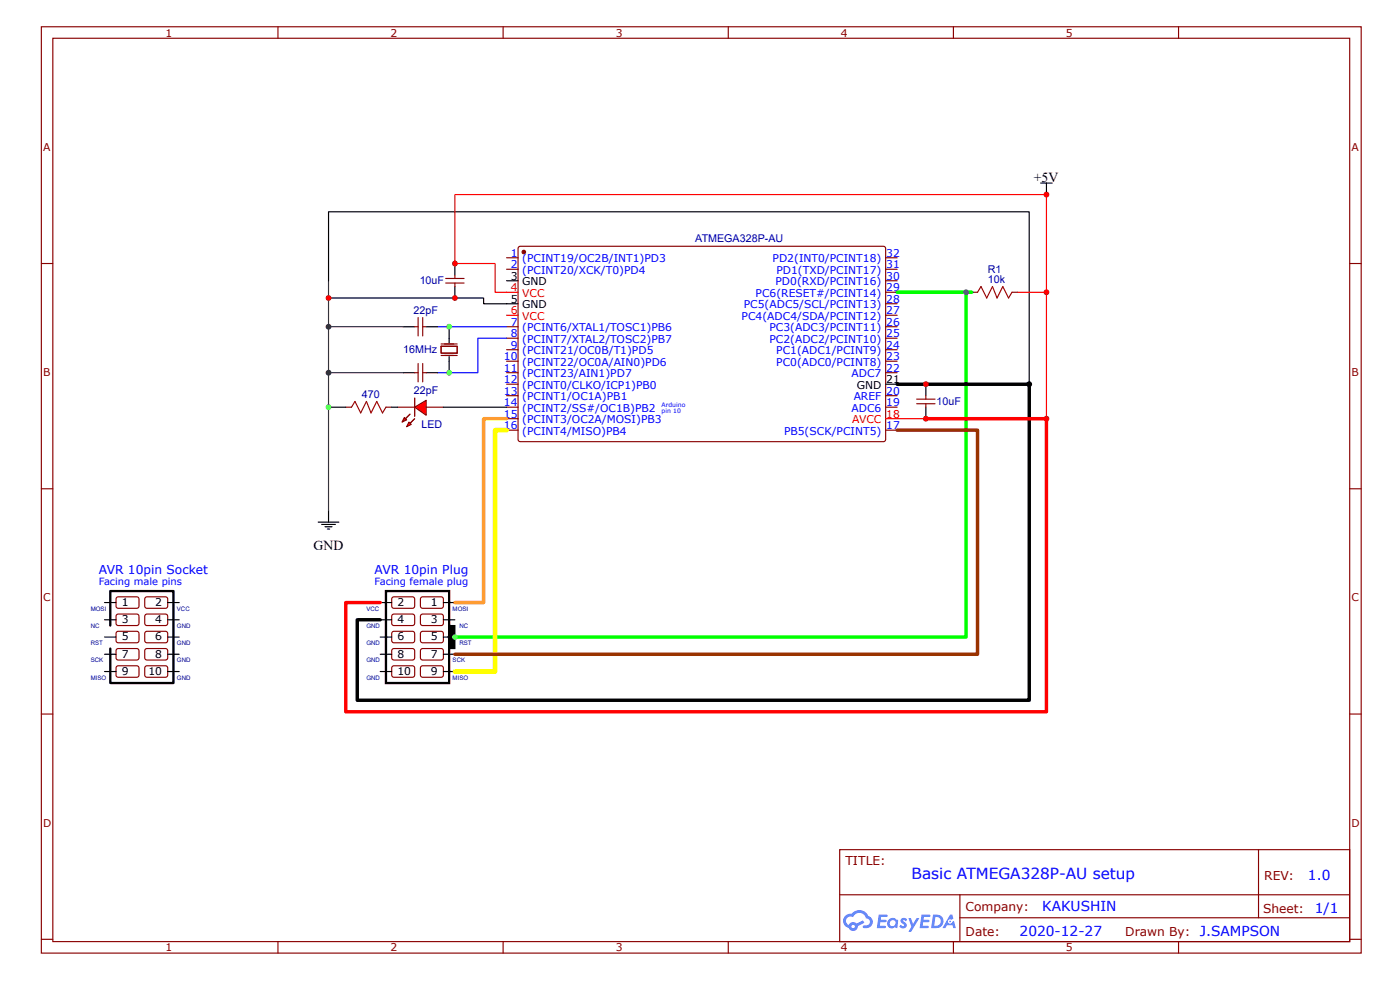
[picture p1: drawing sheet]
<svg xmlns="http://www.w3.org/2000/svg" width="297mm" height="210mm" viewBox="0 0 297 210" stroke-linecap="round" stroke-linejoin="round" font-family="sans-serif">
<g fill="none" stroke="#800" stroke-width=".24">
<path d="M8.8 5.7h279.6v196.2h-279.6zM11.2 8.1h274.8v191.3h-274.8zM58.9 5.7v2.4M106.6 5.7v2.4M154.3 5.7v2.4M202 5.7v2.4M249.7 5.7v2.4M8.8 55.8h2.4M286 55.8h2.4M8.8 103.5h2.4M286 103.5h2.4M8.8 151.2h2.4"/>
<path d="M286 151.2h2.4M177.9 180h108.1v19.4h-108.1zM266.7 180v14.4M8.8 198.9h2.4M58.9 199.4v2.5M106.6 199.4v2.5M154.3 199.4v2.5M178 189.5h107.9M202 199.4v2.5M203.4 194.4h82.5M203.4 189.5v9.7M249.7 199.4v2.5"/>
<path d="M286 198.9h2.4"/>
</g>
<g fill="#58f">
<path d="M191 194.6l.5-.2 .4 .1 .3 .3-.2 .4a.33 .33 0 0 0-.3-.3 .33 .33 0 0 0-.3 .1v.1a.82 .82 0 0 1 .7 .6 .82 .82 0 0 1-.3 .8l-.6 .1-.6-.4 .3-.3 .5 .2 .2-.1v-.1a.84 .84 0 0 1-.6-1.3z"/>
<path d="M192.5 194.5h.5l.5 1.2 .7-1.2h.6l-1.7 2.9h-.6l.6-1.1z"/>
<path d="M186.2 193.7h1.6l.3 .1-.1 .4h-1.3l-.1 .6h1.1l.2 .4-1.3 .1-.2 .8h1.2l.1 .4-1.9 .1z"/>
<path d="M195.3 193.7h1.6l.2 .1-.1 .4h-1.2l-.1 .6h1.1l.2 .3-.3 .2h-1.1l-.1 .8h1.2l.1 .4-1.9 .1z"/>
<path d="M201.3 193.7h.5l.2 .9-.4 .2a.48 .48 0 0 0-.7 .2 .48 .48 0 0 0 .3 .7 .48 .48 0 0 0 .6-.5l.4-.2 .3 1.6h-.5l-.2-.6h-1.1l-.4 .6h-.6z"/>
<path d="M197.7 193.7l-.4 2.9h.9a1.46 1.46 0 0 0 1.7-1.5 1.46 1.46 0 0 0-1.7-1.4zM198.2 194.2a.98 .98 0 0 1 1.2 1.1 .98 .98 0 0 1-1.4 .8z"/>
<path d="M188.3 194.8a1.06 1.06 0 0 0-.1 1.5 1.06 1.06 0 0 0 1.5 .1l.4 .2 .2-1.6-.4-.2a1.03 1.03 0 0 0-1.6 0zM188.5 195.5a.65 .65 0 0 1 1.3 0 .65 .65 0 0 1-1.3 0z"/>
<path d="M179.1 194a1.51 1.51 0 0 0 .8 2.5 .99 .99 0 0 0 1.1 .7 .99 .99 0 0 0 .8-1.1l1.4-.7-.3-.5-1.4 .7-.2-.2a1.01 1.01 0 0 0-1.4 .5 .96 .96 0 0 1-.5-1.3 .96 .96 0 0 1 1.4-.4 1.46 1.46 0 0 1 1.5-.9 1.46 1.46 0 0 1 1.3 1.2 .79 .79 0 0 1 .7 1 .79 .79 0 0 1-1.1 .5 .3 .3 0 0 0-.4 .2 .3 .3 0 0 0 .3 .4 1.37 1.37 0 0 0 1.8-.9 1.37 1.37 0 0 0-.9-1.7 2.16 2.16 0 0 0-3.6-.5l-.8 .1zM180.4 196.2a.4 .4 0 0 1 .8 0 .4 .4 0 0 1-.8 0z"/>
<circle cx="201.3" cy="195.2" r=".18"/>
</g>
<path d="M109.9 52.3l.4-.1h77.1l.3 .4-.1 40.6-.4 .3h-77.1l-.3-.4v-40.5z" fill="none" stroke="#800" stroke-width=".24"/>
<circle cx="111" cy="53.4" r=".37" fill="#800"/>
<g fill="none" stroke="#800" stroke-width=".24">
<path d="M107.3 54.6h2.5M107.3 57h2.5M187.7 54.6h2.4M187.7 57h2.4M187.7 59.5h2.4M87.9 69.2h.7M87.9 78.9h.7M88.6 67.3v3.8M88.6 77v3.9M89.6 69.2h.7M89.6 78.9h.7M89.6 67.3v3.8"/>
<path d="M89.6 77v3.9M93.5 73.3h3.4v1.5h-3.4zM93.5 75.3h3.4M93.5 72.9h3.4M107.3 69.2h2.5M107.3 71.6h2.5M107.3 74.1h2.5M107.3 76.5h2.5M107.3 78.9h2.5M187.7 69.2h2.4M187.7 71.6h2.4M187.7 74.1h2.4"/>
<path d="M187.7 76.5h2.4M187.7 78.9h2.4M187.7 66.8h2.4M187.7 64.3h2.4M187.7 61.9h2.4M205.9 61.9h1.2M214.5 61.9h1.2M73.3 86.2h1.2M81.8 86.2h1.2M107.3 81.4h2.5M107.3 83.8h2.5M107.3 86.2h2.5"/>
<path d="M107.3 88.7h2.5M107.3 91.1h2.5M187.7 83.8h2.4M187.7 86.2h2.4M187.7 91.1h2.4M24.7 137.5l.4-.1h4.1l.2 .3v1.8l-.4 .3h-4.1l-.3-.5v-1.5zM24.7 133.8l.4-.1h4.1l.2 .4v1.7l-.4 .3h-4.1l-.3-.4v-1.5zM24.7 130.2l.4-.1h4.1l.2 .3v1.8l-.4 .3h-4.1l-.3-.5v-1.5zM24.7 126.5l.4-.1h4.1l.2 .4v1.7l-.4 .3h-4.1l-.3-.4v-1.5zM30.8 137.5l.4-.1h4l.3 .3v1.8l-.4 .3h-4.1l-.3-.5v-1.5zM30.8 133.8l.4-.1h4l.3 .4v1.7l-.4 .3h-4.1l-.3-.4v-1.5zM30.8 130.2l.4-.1h4l.3 .3v1.8l-.4 .3h-4.1l-.3-.5v-1.5z"/>
<path d="M30.8 126.5l.4-.1h4l.3 .4v1.7l-.4 .3h-4.1l-.3-.4v-1.5zM83.1 137.5l.4-.1h4.1l.3 .3-.1 1.8-.4 .3h-4.1l-.3-.5v-1.5zM83.1 133.8l.4-.1h4.1l.3 .4-.1 1.7-.4 .3h-4.1l-.3-.4v-1.5zM83.1 130.2l.4-.1h4.1l.3 .3-.1 1.8-.4 .3h-4.1l-.3-.5v-1.5zM83.1 126.5l.4-.1h4.1l.3 .4-.1 1.7-.4 .3h-4.1l-.3-.4v-1.5zM89.2 137.5l.4-.1h4.1l.2 .3v1.8l-.4 .3h-4.1l-.3-.5v-1.5zM89.2 133.8l.4-.1h4.1l.2 .4v1.7l-.4 .3h-4.1l-.3-.4v-1.5zM89.2 130.2l.4-.1h4.1l.2 .3v1.8l-.4 .3h-4.1l-.3-.5v-1.5zM89.2 126.5l.4-.1h4.1l.2 .4v1.7l-.4 .3h-4.1l-.3-.4v-1.5zM24.7 141.2l.4-.2h4.1l.2 .4v1.7l-.4 .3h-4.1l-.3-.4v-1.5zM30.8 141.2l.4-.2h4l.3 .4v1.7l-.4 .3h-4.1l-.3-.4v-1.5zM83.1 141.2l.4-.2h4.1l.3 .4-.1 1.7-.4 .3h-4.1l-.3-.4v-1.5z"/>
<path d="M89.2 141.2l.4-.2h4.1l.2 .4v1.7l-.4 .3h-4.1l-.3-.4v-1.5z"/>
<circle cx="111" cy="53.4" r=".37"/>
</g>
<g fill="none" stroke="#000" stroke-width=".24">
<path d="M220.5 38.8h2.5M221.8 38.8v2.4M107.3 59.5h2.5M85.4 69.2h2.5M85.4 78.9h2.5M90.3 69.2h2.4M90.3 78.9h2.4M95.2 69.2v3.4M95.2 75.5v3.4M107.3 64.3h2.5M187.7 81.4h2.4M67.4 110.6h4.4"/>
<path d="M68.2 111.1h2.9M68.9 111.6h1.4M69.4 112h.5M69.6 108.1v2.5M22.2 138.6h2.4M22.2 134.9h2.4M22.2 131.3h2.4M22.2 127.6h2.4M35.5 138.6h2.5M35.5 134.9h2.5M35.5 131.3h2.5M35.5 127.6h2.5"/>
<path d="M80.6 138.6h2.4M80.6 134.9h2.4M80.6 131.3h2.4M80.6 127.6h2.4M94 138.6h2.4M94 134.9h2.4M94 131.3h2.4M94 127.6h2.4M95.2 132.5h1.2v4.9h-1.2zM22.2 142.2h2.4M35.5 142.2h2.5M80.6 142.2h2.4"/>
<path d="M94 142.2h2.4"/>
</g>
<path d="M107.3 61.9h2.5M107.3 66.8h2.5M187.7 88.7h2.4" fill="none" stroke="#f00" stroke-width=".24"/>
<path d="M92.7 69.2h14.6M107.3 71.6h-6v7.3h-8.6" fill="none" stroke="#00f" stroke-width=".24"/>
<path d="M69.6 59.5v48.6M69.6 69.2h15.8M69.6 78.9h15.8" fill="none" stroke="#333" stroke-width=".24"/>
<path d="M207.1 61.9l.8-1.2 1.2 2.4 1.2-2.4 1 2.4 1.2-2.4 1.2 2.4 .8-1.2M74.5 86.2l.7-1.2 1.2 2.5 1.2-2.5 1 2.5 1.2-2.5 1.3 2.5 .7-1.3" fill="none" stroke="#a00000" stroke-width=".24"/>
<path d="M190.1 61.9h14.6v73h-109.5M204.7 61.9h1.2" fill="none" stroke="#0f0" stroke-width=".73"/>
<path d="M23.4 132.5v-7.3h13.4v19.5h-13.4v-7.3M81.8 125.2h13.4v19.5h-13.4z" fill="none" stroke="#000" stroke-width=".49"/>
<path d="M95.2 132.5h1.2v4.9h-1.2z" fill="#000"/>
<path d="M107.3 91.1h-2.4v51.1h-8.5" fill="none" stroke="#ff0" stroke-width=".97"/>
<path d="M107.3 88.7h-4.8v38.9h-6.1" fill="none" stroke="#f90" stroke-width=".73"/>
<path d="M190.1 91.1h17v47.5h-110.7" fill="none" stroke="#930" stroke-width=".73"/>
<path d="M87.9 86.2l2.4-1.4v3.1z" fill="#f00"/>
<path d="M87.9 86.2l2.4-1.4v3.1zM87.9 84.3v3.9" fill="none" stroke="#800" stroke-width=".24"/>
<path d="M87.9 84.3v3.9" fill="none" stroke="#f00" stroke-width=".21"/>
<path d="M87.9 88.7l-1 .9z" fill="#800"/>
<path d="M87.9 88.7l-1 .9" fill="none" stroke="#800" stroke-width=".24"/>
<path d="M86.9 87.7l-1 1z" fill="#800"/>
<path d="M86.9 87.7l-1 1" fill="none" stroke="#800" stroke-width=".24"/>
<path d="M86.7 89.4l.4 .5-.9 .5z" fill="#f00"/>
<path d="M86.7 89.4l.4 .5-.9 .5z" fill="none" stroke="#800" stroke-width=".24"/>
<path d="M85.7 88.4l.5 .5-1 .5z" fill="#f00"/>
<path d="M94.4 60h3.9M94.4 59h3.9M96.4 58.2v.8M96.4 60v.7M84.2 86.2h3.7M85.7 88.4l.5 .5-1 .5zM90.3 86.2h3.7M194.2 85.5h3.9M194.2 84.5h3.9M196.2 83.8v.7M196.2 85.5v.7" fill="none" stroke="#800" stroke-width=".24"/>
<path d="M69.6 59.5v-14.6h148.5v36.5M96.4 55.8v2.4M69.6 63.1h32.9v1.2h4.8M96.4 60.7v2.4M69.6 86.2h3.7M83 86.2h1.2M94 86.2h13.3M196.2 81.4v2.4M196.2 86.2v2.5" fill="none" stroke="#000" stroke-width=".24"/>
<path d="M190.1 81.4h28v66.9h-142.4v-17h4.9" fill="none" stroke="#000" stroke-width=".73"/>
<path d="M196.2 88.7h25.6v62h-148.5v-23.1h7.3" fill="none" stroke="#f00" stroke-width=".73"/>
<path d="M107.3 61.9h-2.4v-6.1h-8.5v-14.6h125.4v20.7M215.7 61.9h6.1v26.8M190.1 88.7h6.1" fill="none" stroke="#f00" stroke-width=".24"/>
<g fill="#3c6">
<circle cx="95.2" cy="78.9" r=".61"/>
<circle cx="95.2" cy="69.2" r=".61"/>
</g>
<circle cx="204.7" cy="61.9" r=".61" fill="#666"/>
<circle cx="96.4" cy="134.9" r=".61" fill="#3c6"/>
<circle cx="218.1" cy="81.4" r=".61" fill="#000"/>
<circle cx="69.6" cy="86.2" r=".61" fill="#3c6"/>
<g fill="#333">
<circle cx="69.6" cy="78.9" r=".61"/>
<circle cx="69.6" cy="69.2" r=".61"/>
</g>
<g fill="#c00">
<circle cx="69.6" cy="63.1" r=".61"/>
<circle cx="96.4" cy="63.1" r=".61"/>
<circle cx="96.4" cy="55.8" r=".61"/>
<circle cx="221.8" cy="88.7" r=".61"/>
<circle cx="221.8" cy="61.9" r=".61"/>
<circle cx="221.8" cy="41.2" r=".61"/>
<circle cx="196.2" cy="88.7" r=".61"/>
<circle cx="196.2" cy="81.4" r=".61"/>
</g>
<text font-size="3.2" fill="#00f" x="193.2" y="186.2">Basic ATMEGA328P-AU setup</text>
<g font-size="2.9">
<text x="219.1" y="38.5">+5V</text>
<text x="66.5" y="116.4">GND</text>
</g>
<g font-size="2.9" fill="#00f">
<text x="277.2" y="186.3">1.0</text>
<text x="220.8" y="192.9">KAKUSHIN</text>
<text x="278.6" y="193.5">1/1</text>
<text x="216.1" y="198.3">2020-12-27</text>
<text x="254.3" y="198.3">J.SAMPSON</text>
</g>
<text font-size="2.8" x="285" y="203.9">/</text>
<g font-size="2.6" fill="#00f">
<text x="20.9" y="121.5">AVR 10pin Socket</text>
<text x="79.4" y="121.5">AVR 10pin Plug</text>
</g>
<g font-size="2.6" fill="#800">
<text x="179.2" y="183.1">TITLE:</text>
<text x="267.9" y="186.3">REV:</text>
<text x="204.6" y="192.9">Company:</text>
<text x="267.7" y="193.3">Sheet:</text>
<text x="204.6" y="198.2">Date:</text>
<text x="238.5" y="198.3">Drawn By:</text>
</g>
<g font-size="2.3" fill="#800">
<text x="35.1" y="7.7">1</text>
<text x="82.8" y="7.7">2</text>
<text x="130.5" y="7.7">3</text>
<text x="178.2" y="7.7">4</text>
<text x="225.9" y="7.7">5</text>
<text x="9.1" y="32">A</text>
<text x="286.4" y="32">A</text>
<text x="9.1" y="79.7">B</text>
<text x="286.4" y="79.7">B</text>
<text x="9.1" y="127.4">C</text>
<text x="286.4" y="127.4">C</text>
<text x="9.1" y="175.1">D</text>
<text x="286.4" y="175.1">D</text>
<text x="35.1" y="201.5">1</text>
<text x="82.8" y="201.5">2</text>
<text x="130.5" y="201.5">3</text>
<text x="178.2" y="201.5">4</text>
<text x="225.9" y="201.5">5</text>
</g>
<g font-size="2.3" fill="#000080">
<text x="147.3" y="51.3">ATMEGA328P-AU</text>
<text x="209.3" y="60">10k</text>
<text x="209.3" y="57.7">R1</text>
<text x="88.9" y="60.2">10uF</text>
<text x="87.6" y="66.5">22pF</text>
<text x="85.5" y="74.9">16MHz</text>
<text x="87.7" y="83.4">22pF</text>
<text x="76.7" y="84.3">470</text>
<text x="198.5" y="85.8">10uF</text>
<text x="89.3" y="90.7">LED</text>
</g>
<g font-size="2.3" fill="#00f">
<text x="108.2" y="54.4">1</text>
<text x="108.2" y="56.8">2</text>
<text x="110.7" y="55.6">(PCINT19/OC2B/INT1)PD3</text>
<text x="110.7" y="58">(PCINT20/XCK/T0)PD4</text>
<text x="163.7" y="55.6">PD2(INT0/PCINT18)</text>
<text x="164.5" y="58">PD1(TXD/PCINT17)</text>
<text x="187.8" y="59.2">30</text>
<text x="187.8" y="56.8">31</text>
<text x="187.8" y="54.4">32</text>
<text x="157.6" y="65.3">PC5(ADC5/SCL/PCINT13)</text>
<text x="160.1" y="62.9">PC6(RESET#/PCINT14)</text>
<text x="164.3" y="60.4">PD0(RXD/PCINT16)</text>
<text x="187.8" y="64.1">28</text>
<text x="187.8" y="61.7">29</text>
<text x="108.2" y="69">7</text>
<text x="108.2" y="71.4">8</text>
<text x="110.7" y="70.2">(PCINT6/XTAL1/TOSC1)PB6</text>
<text x="157.2" y="67.7">PC4(ADC4/SDA/PCINT12)</text>
<text x="163.1" y="70.2">PC3(ADC3/PCINT11)</text>
<text x="187.8" y="71.4">25</text>
<text x="187.8" y="69">26</text>
<text x="187.8" y="66.5">27</text>
<text x="106.8" y="76.3">10</text>
<text x="108.2" y="73.8">9</text>
<text x="110.7" y="72.6">(PCINT7/XTAL2/TOSC2)PB7</text>
<text x="110.7" y="75">(PCINT21/OC0B/T1)PD5</text>
<text x="110.7" y="77.5">(PCINT22/OC0A/AIN0)PD6</text>
<text x="163.1" y="72.6">PC2(ADC2/PCINT10)</text>
<text x="164.5" y="77.5">PC0(ADC0/PCINT8)</text>
<text x="164.5" y="75">PC1(ADC1/PCINT9)</text>
<text x="187.8" y="76.3">23</text>
<text x="187.8" y="73.8">24</text>
<text x="106.8" y="78.7">11</text>
<text x="106.8" y="81.1">12</text>
<text x="106.8" y="83.6">13</text>
<text x="110.7" y="79.9">(PCINT23/AIN1)PD7</text>
<text x="110.7" y="82.3">(PCINT0/CLKO/ICP1)PB0</text>
<text x="180.4" y="79.9">ADC7</text>
<text x="187.8" y="83.6">20</text>
<text x="187.8" y="78.7">22</text>
<text x="106.8" y="86">14</text>
<text x="106.8" y="88.4">15</text>
<text x="110.7" y="84.8">(PCINT1/OC1A)PB1</text>
<text x="110.7" y="87.2">(PCINT2/SS#/OC1B)PB2</text>
<text x="110.7" y="89.6">(PCINT3/OC2A/MOSI)PB3</text>
<text x="180.4" y="87.2">ADC6</text>
<text x="180.9" y="84.8">AREF</text>
<text x="187.8" y="86">19</text>
<text x="106.8" y="90.9">16</text>
<text x="110.7" y="92.1">(PCINT4/MISO)PB4</text>
<text x="166.1" y="92.1">PB5(SCK/PCINT5)</text>
<text x="187.8" y="90.9">17</text>
</g>
<g font-size="2.3">
<text x="108.2" y="59.2">3</text>
<text x="108.2" y="64.1">5</text>
<text x="110.7" y="60.4">GND</text>
<text x="110.7" y="65.3">GND</text>
<text x="181.6" y="82.3">GND</text>
<text x="187.8" y="81.1">21</text>
<text x="25.8" y="128.4">1</text>
<text x="32.9" y="128.4">2</text>
<text x="84.2" y="128.4">2</text>
<text x="91.3" y="128.4">1</text>
<text x="25.8" y="135.7">5</text>
<text x="25.8" y="132">3</text>
<text x="32.9" y="135.7">6</text>
<text x="32.9" y="132">4</text>
<text x="84.2" y="135.7">6</text>
<text x="84.2" y="132">4</text>
<text x="91.3" y="135.7">5</text>
<text x="91.3" y="132">3</text>
<text x="25.8" y="143">9</text>
<text x="25.8" y="139.3">7</text>
<text x="31.4" y="143">10</text>
<text x="32.9" y="139.3">8</text>
<text x="84.2" y="143">10</text>
<text x="84.2" y="139.3">8</text>
<text x="91.3" y="143">9</text>
<text x="91.3" y="139.3">7</text>
</g>
<g font-size="2.3" fill="#f00">
<text x="108.2" y="61.7">4</text>
<text x="110.7" y="62.9">VCC</text>
<text x="108.2" y="66.5">6</text>
<text x="110.7" y="67.7">VCC</text>
<text x="180.6" y="89.6">AVCC</text>
<text x="187.8" y="88.4">18</text>
</g>
<g font-size="2.1" fill="#00f">
<text x="20.9" y="124">Facing male pins</text>
<text x="79.4" y="124">Facing female plug</text>
</g>
<g font-size="1.3" fill="#00f">
<text x="140.2" y="87.5">pin 10</text>
<text x="140.2" y="86.2">Arduino</text>
</g>
<g font-size="1.3" fill="#000080">
<text x="19.2" y="129.3">MOSI</text>
<text x="37.5" y="129.3">VCC</text>
<text x="77.7" y="129.3">VCC</text>
<text x="95.9" y="129.3">MOSI</text>
<text x="19.2" y="136.6">RST</text>
<text x="19.2" y="133">NC</text>
<text x="37.5" y="136.6">GND</text>
<text x="37.5" y="133">GND</text>
<text x="77.7" y="136.6">GND</text>
<text x="77.7" y="133">GND</text>
<text x="97.4" y="136.6">RST</text>
<text x="97.4" y="133">NC</text>
<text x="19.2" y="143.9">MISO</text>
<text x="19.2" y="140.3">SCK</text>
<text x="37.5" y="143.9">GND</text>
<text x="37.5" y="140.3">GND</text>
<text x="77.7" y="143.9">GND</text>
<text x="77.7" y="140.3">GND</text>
<text x="95.9" y="143.9">MISO</text>
<text x="95.9" y="140.3">SCK</text>
</g>
</svg>
